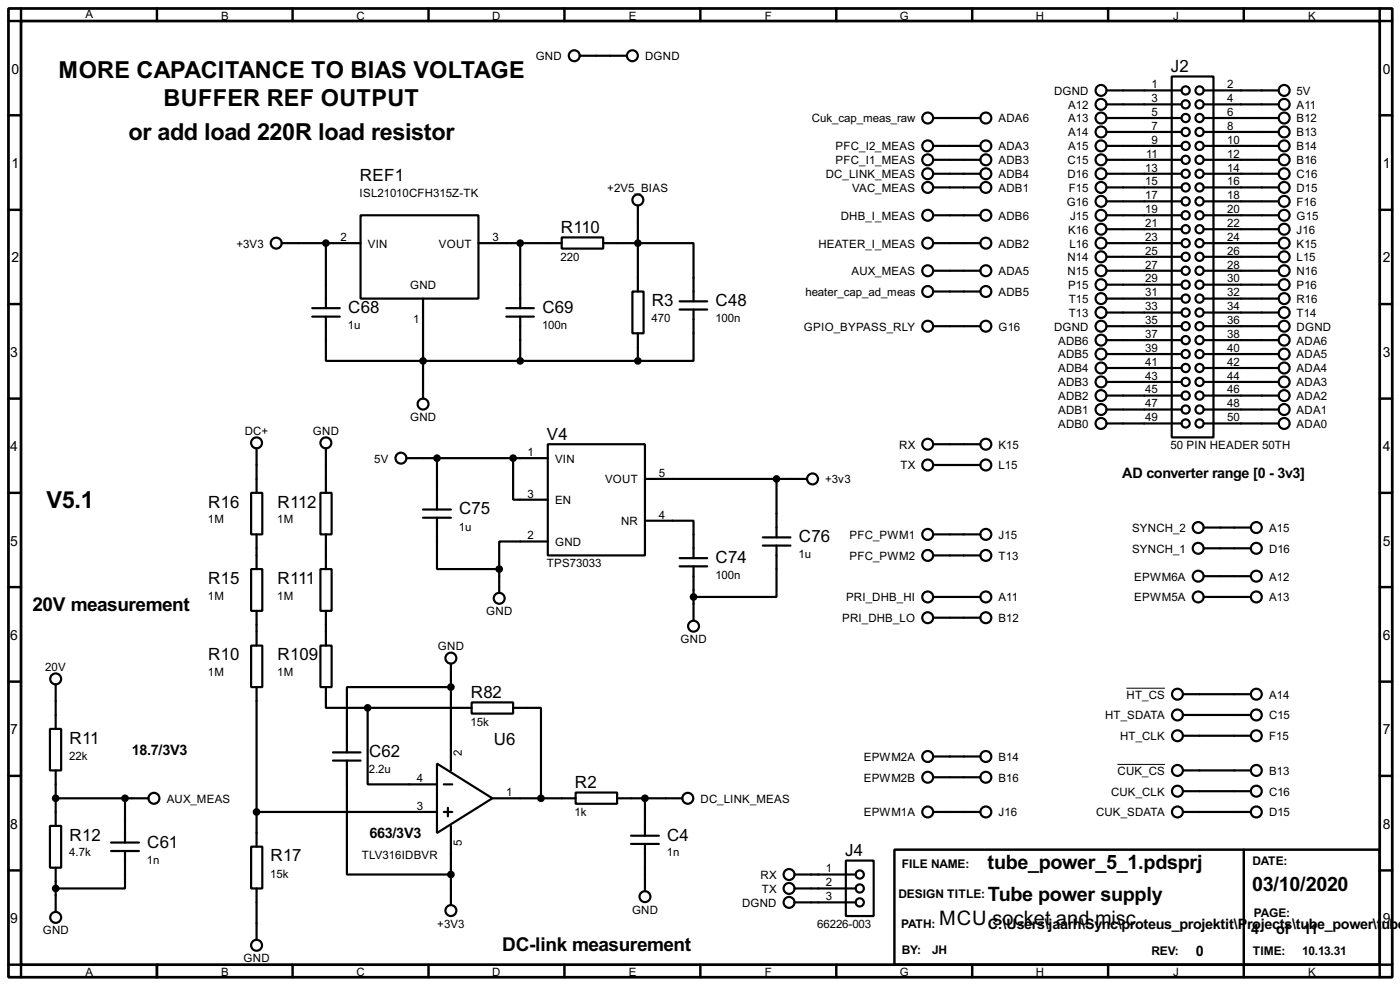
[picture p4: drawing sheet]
<svg xmlns="http://www.w3.org/2000/svg" width="256mm" height="180mm" viewBox="0 0 256 180" stroke-linecap="round" stroke-linejoin="round" font-family="sans-serif">
<path d="M1.6 1.6h253.5v177.3h-253.5zM3.9 3.9h248.9v172.7h-248.9z" fill="none" stroke="#000" stroke-width=".5"/>
<g fill="none" stroke="#000" stroke-width=".45">
<path d="M3.9 1.6v2.3h-2.3M28.8 1.6v2.3M53.6 1.6v2.3M78.5 1.6v2.3M103.4 1.6v2.3M128.3 1.6v2.3M153.2 1.6v2.3M178.1 1.6v2.3M203 1.6v2.3M227.9 1.6v2.3M252.8 1.6v2.3h2.3M1.6 21.1h2.3"/>
<path d="M1.6 38.4h2.3M252.8 21.1h2.3M252.8 38.4h2.3M1.6 55.7h2.3M252.8 55.7h2.3M1.6 73h2.3M252.8 73h2.3M1.6 90.2h2.3M252.8 90.2h2.3M1.6 107.5h2.3M252.8 107.5h2.3M1.6 124.8h2.3"/>
<path d="M252.8 124.8h2.3M1.6 142h2.3M1.6 159.3h2.3M163.9 155.5h88.9v21.1h-88.9zM227.9 155.5v23.4M252.8 142h2.3M252.8 159.3h2.3M1.6 176.6h2.3v2.3M28.8 176.6v2.3M53.6 176.6v2.3M78.5 176.6v2.3M103.4 176.6v2.3"/>
<path d="M128.3 176.6v2.3M153.2 176.6v2.3M178.1 176.6v2.3M203 176.6v2.3M255.1 176.6h-2.3v2.3"/>
</g>
<g fill="none" stroke="#000" stroke-width=".4">
<path d="M106.2 10.2h8.7M202.7 16.6h13.8M202.7 19.1h13.8M214.7 14h7.6v66.1h-7.6zM220.5 16.6h13.7M220.5 19.1h13.7M66.1 39.4h21.6v15.3h-21.6zM116.9 37.6v15.8M171 21.6h8.6M171 26.7h8.6M171 29.3h8.6M171 31.8h8.6"/>
<path d="M171 34.3h8.6M171 39.4h8.6M202.7 21.6h13.8M202.7 24.2h13.8M202.7 26.7h13.8M202.7 29.3h13.8M202.7 31.8h13.8M202.7 34.3h13.8M202.7 36.9h13.8M202.7 39.4h13.8M220.5 21.6h13.7M220.5 24.2h13.7"/>
<path d="M220.5 26.7h13.7M220.5 29.3h13.7M220.5 31.8h13.7M220.5 34.3h13.7M220.5 36.9h13.7M220.5 39.4h13.7M51.6 44.5h14.5M57.2 58h5.1M57.2 56.4h5.1M59.7 58v8.1h57.2M59.7 44.5v11.9M77.5 54.7v18.3"/>
<path d="M87.7 44.5h15.2M92.8 58h5M92.8 56.4h5M95.3 44.5v11.9M95.3 58v8.1M102.9 43.5h7.6v2h-7.6zM110.5 44.5h16.6v10.7M115.9 53.4h2v7.6h-2zM124.5 56.7h5.1M124.5 55.2h5.1M127.1 56.7v9.4h-10.2M171 44.5h8.6"/>
<path d="M171 49.6h8.6M171 59.7h8.6M171 53.4h8.6M202.7 44.5h13.8M202.7 42h13.8M202.7 47h13.8M202.7 49.6h13.8M202.7 52.1h13.8M202.7 54.7h13.8M202.7 57.2h13.8M202.7 59.7h13.8M220.5 44.5h13.7"/>
<path d="M220.5 42h13.7M220.5 47h13.7M220.5 49.6h13.7M220.5 52.1h13.7M220.5 54.7h13.7M220.5 57.2h13.7M220.5 59.7h13.7M116.9 61v5.1M202.7 62.3h13.8M202.7 64.8h13.8M202.7 67.4h13.8M202.7 69.9h13.8"/>
<path d="M202.7 72.4h13.8M202.7 75h13.8M202.7 77.5h13.8M220.5 62.3h13.7M220.5 64.8h13.7M220.5 67.4h13.7M220.5 69.9h13.7M220.5 72.4h13.7M220.5 75h13.7M220.5 77.5h13.7M46 90.2h2.1v7.6h-2.1zM47 82.1v8.1"/>
<path d="M47 97.8v6.4M58.7 90.2h2.1v7.6h-2.1zM59.7 82.1v8.1M59.7 97.8v6.4M74.5 83.9h25.9M77.5 94.8h5.1M77.5 93.3h5.1M80.1 94.8v9.4h11.4M80.1 83.9v9.4M94 83.9v7.6h6.4M100.4 81.3h17.8v20.4h-17.8zM100.4 99.1h-8.9v5.1"/>
<path d="M118.2 95.3h8.9v6.9M118.2 87.7h29.7M139.8 99.9h5M139.8 98.4h5M142.3 99.9v9.4h-15.2M142.3 87.7v10.7M171 85.1h8.6M171 81.3h8.6M171 97.8h8.6M220.5 96.6h8.7M46 118.2h2.1v7.6h-2.1zM46 104.2h2.1v7.6h-2.1z"/>
<path d="M47 111.8v6.4M58.7 118.2h2.1v7.6h-2.1zM58.7 104.2h2.1v7.6h-2.1zM59.7 111.8v6.4M91.5 104.2v4.3M124.5 103.7h5.1M124.5 102.2h5.1M127.1 103.7v9.9M171 109.3h8.6M171 113.1h8.6M171 101.7h8.6M220.5 109.3h8.7"/>
<path d="M220.5 105.5h8.7M220.5 100.4h8.7M9.2 133.4h2v7.6h-2zM10.2 125.3v8.1M47 125.8v29.2M59.7 125.8v3.8h7.7M61 137.7h5.1M61 139.2h5.1M63.6 139.2v20.9h19M67.4 129.6v14h12.7M67.4 129.6h19M80.1 139.8l10.1 6.3-10.1 6.4z"/>
<path d="M82.6 125.8h-19v11.9M82.6 121.5v19.5M86.4 128.6h7.6v2h-7.6zM94 129.6h5.1v16.5M171 138.5h8.6M216.7 127.1h12.5M216.7 130.9h12.5M216.7 134.7h12.5M9.2 151.2h2v7.6h-2zM10.2 141v10.2M10.2 158.8v8.1M10.2 146.1h17"/>
<path d="M20.4 154.2h5.1M20.4 155.8h5.1M22.9 155.8v6.8h-12.7M22.9 146.1v8.1M46 155h2.1v7.6h-2.1zM47 148.6h33.1M81.3 148.6h1.6M81.3 143.6h1.6M82.1 147.9v1.5M82.6 151.2v14.5M90.2 146.1h15.3M105.5 145.1h7.6v2h-7.6z"/>
<path d="M113.1 146.1h11.9M115.6 153h5.1M115.6 154.5h5.1M118.2 146.1v6.9M118.2 154.5v8.6M155 157.5h5.1v10.2h-5.1zM171 142.3h8.6M171 148.6h8.6M216.7 141h12.5M216.7 144.8h12.5M216.7 148.6h12.5M47 162.6v9.4"/>
<path d="M145.6 160.1h11.2M145.6 162.6h11.2M145.6 165.2h11.2"/>
<circle cx="105.2" cy="10.2" r="1"/>
<circle cx="115.8" cy="10.2" r="1"/>
<circle cx="201.7" cy="19.1" r="1"/>
<circle cx="201.7" cy="16.6" r="1"/>
<circle cx="217.2" cy="16.6" r=".75"/>
<circle cx="217.2" cy="19.1" r=".75"/>
<circle cx="219.7" cy="16.6" r=".75"/>
<circle cx="219.7" cy="19.1" r=".75"/>
<circle cx="235.2" cy="19.1" r="1"/>
<circle cx="235.2" cy="16.6" r="1"/>
<circle cx="116.8" cy="36.6" r="1"/>
<circle cx="169.9" cy="34.3" r="1"/>
<circle cx="169.9" cy="26.7" r="1"/>
<circle cx="169.9" cy="39.4" r="1"/>
<circle cx="169.9" cy="31.8" r="1"/>
<circle cx="169.9" cy="29.3" r="1"/>
<circle cx="169.9" cy="21.6" r="1"/>
<circle cx="180.6" cy="31.8" r="1"/>
<circle cx="180.6" cy="39.4" r="1"/>
<circle cx="180.6" cy="29.3" r="1"/>
<circle cx="180.6" cy="34.3" r="1"/>
<circle cx="180.6" cy="26.7" r="1"/>
<circle cx="180.6" cy="21.6" r="1"/>
<circle cx="201.7" cy="29.3" r="1"/>
<circle cx="201.7" cy="31.8" r="1"/>
<circle cx="201.7" cy="26.7" r="1"/>
<circle cx="201.7" cy="34.3" r="1"/>
<circle cx="201.7" cy="39.4" r="1"/>
<circle cx="201.7" cy="36.9" r="1"/>
<circle cx="201.7" cy="24.2" r="1"/>
<circle cx="201.7" cy="21.6" r="1"/>
<circle cx="217.2" cy="29.3" r=".75"/>
<circle cx="217.2" cy="34.3" r=".75"/>
<circle cx="217.2" cy="36.9" r=".75"/>
<circle cx="217.2" cy="39.4" r=".75"/>
<circle cx="217.2" cy="26.7" r=".75"/>
<circle cx="217.2" cy="31.8" r=".75"/>
<circle cx="217.2" cy="24.2" r=".75"/>
<circle cx="217.2" cy="21.6" r=".75"/>
<circle cx="219.7" cy="26.7" r=".75"/>
<circle cx="219.7" cy="31.8" r=".75"/>
<circle cx="219.7" cy="29.3" r=".75"/>
<circle cx="219.7" cy="34.3" r=".75"/>
<circle cx="219.7" cy="36.9" r=".75"/>
<circle cx="219.7" cy="39.4" r=".75"/>
<circle cx="219.7" cy="24.2" r=".75"/>
<circle cx="219.7" cy="21.6" r=".75"/>
<circle cx="235.2" cy="31.8" r="1"/>
<circle cx="235.2" cy="29.3" r="1"/>
<circle cx="235.2" cy="39.4" r="1"/>
<circle cx="235.2" cy="36.9" r="1"/>
<circle cx="235.2" cy="26.7" r="1"/>
<circle cx="235.2" cy="34.3" r="1"/>
<circle cx="235.2" cy="21.6" r="1"/>
<circle cx="235.2" cy="24.2" r="1"/>
<circle cx="50.6" cy="44.5" r="1"/>
<circle cx="169.9" cy="49.6" r="1"/>
<circle cx="169.9" cy="44.5" r="1"/>
<circle cx="169.9" cy="53.4" r="1"/>
<circle cx="169.9" cy="59.7" r="1"/>
<circle cx="180.6" cy="44.5" r="1"/>
<circle cx="180.6" cy="49.6" r="1"/>
<circle cx="180.6" cy="53.4" r="1"/>
<circle cx="180.6" cy="59.7" r="1"/>
<circle cx="201.7" cy="44.5" r="1"/>
<circle cx="201.7" cy="42" r="1"/>
<circle cx="201.7" cy="49.6" r="1"/>
<circle cx="201.7" cy="47" r="1"/>
<circle cx="201.7" cy="57.2" r="1"/>
<circle cx="201.7" cy="59.7" r="1"/>
<circle cx="201.7" cy="52.1" r="1"/>
<circle cx="201.7" cy="54.7" r="1"/>
<circle cx="217.2" cy="59.7" r=".75"/>
<circle cx="217.2" cy="54.7" r=".75"/>
<circle cx="217.2" cy="57.2" r=".75"/>
<circle cx="217.2" cy="52.1" r=".75"/>
<circle cx="217.2" cy="42" r=".75"/>
<circle cx="217.2" cy="49.6" r=".75"/>
<circle cx="217.2" cy="47" r=".75"/>
<circle cx="217.2" cy="44.5" r=".75"/>
<circle cx="219.7" cy="54.7" r=".75"/>
<circle cx="219.7" cy="57.2" r=".75"/>
<circle cx="219.7" cy="52.1" r=".75"/>
<circle cx="219.7" cy="59.7" r=".75"/>
<circle cx="219.7" cy="49.6" r=".75"/>
<circle cx="219.7" cy="42" r=".75"/>
<circle cx="219.7" cy="44.5" r=".75"/>
<circle cx="219.7" cy="47" r=".75"/>
<circle cx="235.2" cy="47" r="1"/>
<circle cx="235.2" cy="42" r="1"/>
<circle cx="235.2" cy="49.6" r="1"/>
<circle cx="235.2" cy="44.5" r="1"/>
<circle cx="235.2" cy="54.7" r="1"/>
<circle cx="235.2" cy="52.1" r="1"/>
<circle cx="235.2" cy="59.7" r="1"/>
<circle cx="235.2" cy="57.2" r="1"/>
<circle cx="77.5" cy="74" r="1"/>
<circle cx="201.7" cy="67.4" r="1"/>
<circle cx="201.7" cy="77.5" r="1"/>
<circle cx="201.7" cy="69.9" r="1"/>
<circle cx="201.7" cy="72.4" r="1"/>
<circle cx="201.7" cy="64.8" r="1"/>
<circle cx="201.7" cy="75" r="1"/>
<circle cx="201.7" cy="62.3" r="1"/>
<circle cx="217.2" cy="62.3" r=".75"/>
<circle cx="217.2" cy="77.5" r=".75"/>
<circle cx="217.2" cy="75" r=".75"/>
<circle cx="217.2" cy="67.4" r=".75"/>
<circle cx="217.2" cy="69.9" r=".75"/>
<circle cx="217.2" cy="72.4" r=".75"/>
<circle cx="217.2" cy="64.8" r=".75"/>
<circle cx="219.7" cy="62.3" r=".75"/>
<circle cx="219.7" cy="67.4" r=".75"/>
<circle cx="219.7" cy="69.9" r=".75"/>
<circle cx="219.7" cy="72.4" r=".75"/>
<circle cx="219.7" cy="75" r=".75"/>
<circle cx="219.7" cy="64.8" r=".75"/>
<circle cx="219.7" cy="77.5" r=".75"/>
<circle cx="235.2" cy="72.4" r="1"/>
<circle cx="235.2" cy="67.4" r="1"/>
<circle cx="235.2" cy="64.8" r="1"/>
<circle cx="235.2" cy="62.3" r="1"/>
<circle cx="235.2" cy="77.5" r="1"/>
<circle cx="235.2" cy="69.9" r="1"/>
<circle cx="235.2" cy="75" r="1"/>
<circle cx="47" cy="81.1" r="1"/>
<circle cx="59.7" cy="81.1" r="1"/>
<circle cx="73.4" cy="83.9" r="1"/>
<circle cx="148.8" cy="87.7" r="1"/>
<circle cx="169.9" cy="81.3" r="1"/>
<circle cx="169.9" cy="97.8" r="1"/>
<circle cx="169.9" cy="85.1" r="1"/>
<circle cx="180.6" cy="81.3" r="1"/>
<circle cx="180.6" cy="85.1" r="1"/>
<circle cx="180.6" cy="97.8" r="1"/>
<circle cx="219.5" cy="96.6" r="1"/>
<circle cx="230.1" cy="96.6" r="1"/>
<circle cx="91.4" cy="109.5" r="1"/>
<circle cx="127" cy="114.6" r="1"/>
<circle cx="169.9" cy="113.1" r="1"/>
<circle cx="169.9" cy="101.7" r="1"/>
<circle cx="169.9" cy="109.3" r="1"/>
<circle cx="180.6" cy="101.7" r="1"/>
<circle cx="180.6" cy="109.3" r="1"/>
<circle cx="180.6" cy="113.1" r="1"/>
<circle cx="219.5" cy="100.4" r="1"/>
<circle cx="219.5" cy="109.3" r="1"/>
<circle cx="219.5" cy="105.5" r="1"/>
<circle cx="230.1" cy="109.3" r="1"/>
<circle cx="230.1" cy="100.4" r="1"/>
<circle cx="230.1" cy="105.5" r="1"/>
<circle cx="10.2" cy="124.3" r="1"/>
<circle cx="82.6" cy="120.5" r="1"/>
<circle cx="169.9" cy="138.5" r="1"/>
<circle cx="180.6" cy="138.5" r="1"/>
<circle cx="215.7" cy="134.7" r="1"/>
<circle cx="215.7" cy="127.1" r="1"/>
<circle cx="215.7" cy="130.9" r="1"/>
<circle cx="230.1" cy="130.9" r="1"/>
<circle cx="230.1" cy="134.7" r="1"/>
<circle cx="230.1" cy="127.1" r="1"/>
<circle cx="28.2" cy="146.1" r="1"/>
<circle cx="126" cy="146.1" r="1"/>
<circle cx="169.9" cy="142.3" r="1"/>
<circle cx="169.9" cy="148.6" r="1"/>
<circle cx="180.6" cy="148.6" r="1"/>
<circle cx="180.6" cy="142.3" r="1"/>
<circle cx="215.7" cy="148.6" r="1"/>
<circle cx="215.7" cy="144.8" r="1"/>
<circle cx="215.7" cy="141" r="1"/>
<circle cx="230.1" cy="141" r="1"/>
<circle cx="230.1" cy="144.8" r="1"/>
<circle cx="230.1" cy="148.6" r="1"/>
<circle cx="10.2" cy="167.9" r="1"/>
<circle cx="47" cy="173" r="1"/>
<circle cx="82.6" cy="166.7" r="1"/>
<circle cx="118.1" cy="164.1" r="1"/>
<circle cx="144.5" cy="165.2" r="1"/>
<circle cx="144.5" cy="162.6" r="1"/>
<circle cx="144.5" cy="160.1" r="1"/>
<circle cx="157.5" cy="160.1" r=".75"/>
<circle cx="157.5" cy="165.2" r=".75"/>
<circle cx="157.5" cy="162.6" r=".75"/>
</g>
<g fill="#000" stroke="#000" stroke-width=".4">
<circle cx="59.7" cy="44.5" r=".5"/>
<circle cx="95.3" cy="44.5" r=".5"/>
<circle cx="116.8" cy="44.5" r=".5"/>
<circle cx="77.5" cy="66.1" r=".5"/>
<circle cx="95.3" cy="66.1" r=".5"/>
<circle cx="116.8" cy="66.1" r=".5"/>
<circle cx="80" cy="83.9" r=".5"/>
<circle cx="94" cy="83.9" r=".5"/>
<circle cx="142.2" cy="87.7" r=".5"/>
<circle cx="91.4" cy="104.2" r=".5"/>
<circle cx="127" cy="109.3" r=".5"/>
<circle cx="67.3" cy="129.6" r=".5"/>
<circle cx="82.6" cy="125.8" r=".5"/>
<circle cx="10.2" cy="146.1" r=".5"/>
<circle cx="22.9" cy="146.1" r=".5"/>
<circle cx="47" cy="148.6" r=".5"/>
<circle cx="99.1" cy="146.1" r=".5"/>
<circle cx="118.1" cy="146.1" r=".5"/>
<circle cx="10.2" cy="162.6" r=".5"/>
<circle cx="82.6" cy="160.1" r=".5"/>
</g>
<path d="M204.7 139.9h8.7M206.4 126h7" fill="none" stroke="#000" stroke-width=".18"/>
<g font-size="4.8">
<text x="10.7" y="14.3">MORE CAPACITANCE TO BIAS VOLTAGE</text>
<text x="30" y="19.4">BUFFER REF OUTPUT</text>
<text x="23.5" y="25.7">or add load 220R load resistor</text>
<text x="8.5" y="93">V5.1</text>
</g>
<g font-size="4.1">
<text x="180.9" y="159.1">tube_power_5_1.pdsprj</text>
<text x="181" y="164.9">Tube power supply</text>
<text x="229.4" y="163.1">03/10/2020</text>
<text x="172.1" y="169.2">MCU socket and misc</text>
</g>
<g font-size="3.9">
<text x="6" y="111.8">20V measurement</text>
<text x="92" y="174">DC-link measurement</text>
</g>
<g font-size="3.5">
<text x="214.5" y="13.2">J2</text>
<text x="65.9" y="33.2">REF1</text>
<text x="102.8" y="42.7">R110</text>
<text x="63.8" y="57.4">C68</text>
<text x="99.4" y="57.4">C69</text>
<text x="119.4" y="56.1">R3</text>
<text x="131.1" y="56.1">C48</text>
<text x="100.2" y="80.5">V4</text>
<text x="38.2" y="92.9">R16</text>
<text x="50.9" y="92.9">R112</text>
<text x="84.1" y="94.2">C75</text>
<text x="146.4" y="99.3">C76</text>
<text x="38.2" y="106.9">R15</text>
<text x="50.9" y="106.9">R111</text>
<text x="131.1" y="103.1">C74</text>
<text x="38.2" y="120.9">R10</text>
<text x="50.9" y="120.9">R109</text>
<text x="86.3" y="127.8">R82</text>
<text x="12.8" y="136.1">R11</text>
<text x="90.5" y="136.4">U6</text>
<text x="67.6" y="138.6">C62</text>
<text x="105.3" y="144.3">R2</text>
<text x="12.8" y="153.9">R12</text>
<text x="27" y="155.2">C61</text>
<text x="122.2" y="153.9">C4</text>
<text x="49.6" y="157.7">R17</text>
<text x="154.8" y="156.7">J4</text>
</g>
<g font-size="3">
<text x="205.6" y="87.4">AD converter range [0 - 3v3]</text>
<text x="24.2" y="138.2">18.7/3V3</text>
<text x="67.7" y="153.5">663/3V3</text>
<text x="180.9" y="170">C:\Users\jaarh\Sync\proteus_projektit\P</text>
<text x="228.5" y="170">rojects\tube_power\t</text>
<text x="229.2" y="171">4</text>
<text x="233.8" y="171">of</text>
<text x="238.8" y="171">11</text>
<text x="253.1" y="170">ube</text>
<text x="219.1" y="175">0</text>
</g>
<g font-size="2.9">
<text x="2.1" y="13.5">0</text>
<text x="253.4" y="13.5">0</text>
<text x="2.1" y="30.7">1</text>
<text x="253.4" y="30.7">1</text>
<text x="2.1" y="48">2</text>
<text x="253.4" y="48">2</text>
<text x="1.9" y="65.3">3</text>
<text x="253.4" y="65.3">3</text>
<text x="1.9" y="82.5">4</text>
<text x="253.4" y="82.5">4</text>
<text x="1.9" y="99.9">5</text>
<text x="253.4" y="99.9">5</text>
<text x="1.9" y="117.1">6</text>
<text x="253.4" y="117.1">6</text>
<text x="1.9" y="134.4">7</text>
<text x="253.4" y="134.4">7</text>
<text x="1.9" y="151.7">8</text>
<text x="253.4" y="151.7">8</text>
<text x="1.9" y="168.9">9</text>
<text x="253.4" y="168.9">9</text>
</g>
<g font-size="2.5">
<text x="165.2" y="158.9">FILE NAME:</text>
<text x="229.4" y="158.4">DATE:</text>
<text x="164.6" y="164.4">DESIGN TITLE:</text>
<text x="229.7" y="167.8">PAGE:</text>
<text x="165.1" y="169.8">PATH:</text>
<text x="165.2" y="174.6">BY:</text>
<text x="170.7" y="174.6">JH</text>
<text x="210.9" y="174.8">REV:</text>
<text x="229.5" y="174.8">TIME:</text>
<text x="238.6" y="174.8">10.13.31</text>
</g>
<g font-size="2.4">
<text x="15.6" y="3.4">A</text>
<text x="40.5" y="3.6">B</text>
<text x="65.3" y="3.6">C</text>
<text x="90.2" y="3.6">D</text>
<text x="115.2" y="3.6">E</text>
<text x="140.1" y="3.6">F</text>
<text x="164.8" y="3.6">G</text>
<text x="189.8" y="3.6">H</text>
<text x="214.9" y="3.6">J</text>
<text x="239.6" y="3.6">K</text>
<text x="98.1" y="11">GND</text>
<text x="118.2" y="11">DGND</text>
<text x="193.1" y="17.3">DGND</text>
<text x="211" y="16.2">1</text>
<text x="224.8" y="16.2">2</text>
<text x="237.5" y="17.3">5V</text>
<text x="148.7" y="22.4">Cuk_cap_meas_raw</text>
<text x="182.9" y="22.4">ADA6</text>
<text x="195.7" y="22.4">A13</text>
<text x="195.7" y="19.9">A12</text>
<text x="211" y="18.7">3</text>
<text x="211" y="21.2">5</text>
<text x="211" y="23.8">7</text>
<text x="224.8" y="18.7">4</text>
<text x="224.8" y="21.2">6</text>
<text x="224.8" y="23.8">8</text>
<text x="237.5" y="22.4">B12</text>
<text x="237.5" y="19.9">A11</text>
<text x="153.1" y="27.5">PFC_I2_MEAS</text>
<text x="182.9" y="27.5">ADA3</text>
<text x="195.7" y="25">A14</text>
<text x="195.7" y="27.5">A15</text>
<text x="210" y="28.9">11</text>
<text x="211" y="26.3">9</text>
<text x="224.8" y="26.3">10</text>
<text x="224.8" y="28.9">12</text>
<text x="237.5" y="25">B13</text>
<text x="237.5" y="27.5">B14</text>
<text x="111.3" y="35.1">+2V5_BIAS</text>
<text x="151.3" y="32.6">DC_LINK_MEAS</text>
<text x="153.1" y="30">PFC_I1_MEAS</text>
<text x="156.1" y="35.1">VAC_MEAS</text>
<text x="182.9" y="32.6">ADB4</text>
<text x="182.9" y="35.1">ADB1</text>
<text x="182.9" y="30">ADB3</text>
<text x="195.6" y="32.6">D16</text>
<text x="195.6" y="30">C15</text>
<text x="195.8" y="35.1">F15</text>
<text x="209.8" y="31.4">13</text>
<text x="209.8" y="33.9">15</text>
<text x="224.8" y="31.4">14</text>
<text x="224.8" y="33.9">16</text>
<text x="237.5" y="35.1">D15</text>
<text x="237.5" y="30">B16</text>
<text x="237.5" y="32.6">C16</text>
<text x="65.9" y="36.1">ISL21010CFH315Z-TK</text>
<text x="154" y="40.2">DHB_I_MEAS</text>
<text x="182.9" y="40.2">ADB6</text>
<text x="195.4" y="37.7">G16</text>
<text x="196" y="40.2">J15</text>
<text x="209.8" y="36.5">17</text>
<text x="209.8" y="39">19</text>
<text x="209.8" y="41.6">21</text>
<text x="224.8" y="36.5">18</text>
<text x="224.8" y="39">20</text>
<text x="224.8" y="41.6">22</text>
<text x="237.5" y="40.2">G15</text>
<text x="237.5" y="37.7">F16</text>
<text x="43.3" y="45.3">+3V3</text>
<text x="62.4" y="44.1">2</text>
<text x="67.4" y="45.3">VIN</text>
<text x="80.4" y="45.3">VOUT</text>
<text x="90.2" y="44.1">3</text>
<text x="102.7" y="47.7">220</text>
<text x="149.9" y="45.3">HEATER_I_MEAS</text>
<text x="182.9" y="45.3">ADB2</text>
<text x="195.6" y="47.8">N14</text>
<text x="195.7" y="42.7">K16</text>
<text x="195.9" y="45.3">L16</text>
<text x="209.8" y="44.1">23</text>
<text x="209.8" y="46.6">25</text>
<text x="224.8" y="44.1">24</text>
<text x="224.8" y="46.6">26</text>
<text x="237.5" y="47.8">L15</text>
<text x="237.5" y="45.3">K15</text>
<text x="237.5" y="42.7">J16</text>
<text x="75.1" y="52.9">GND</text>
<text x="156" y="50.4">AUX_MEAS</text>
<text x="182.9" y="50.4">ADA5</text>
<text x="195.6" y="50.4">N15</text>
<text x="195.7" y="52.9">P15</text>
<text x="209.8" y="49.2">27</text>
<text x="209.8" y="51.7">29</text>
<text x="224.8" y="49.2">28</text>
<text x="224.8" y="51.7">30</text>
<text x="237.5" y="52.9">P16</text>
<text x="237.5" y="50.4">N16</text>
<text x="75.7" y="59.2">1</text>
<text x="119.4" y="59">470</text>
<text x="131.1" y="59">100n</text>
<text x="147.6" y="54.2">heater_cap_ad_meas</text>
<text x="182.9" y="54.2">ADB5</text>
<text x="195.8" y="55.4">T15</text>
<text x="195.8" y="58">T13</text>
<text x="209.8" y="54.3">31</text>
<text x="209.8" y="56.8">33</text>
<text x="209.8" y="59.3">35</text>
<text x="224.8" y="54.3">32</text>
<text x="224.8" y="56.8">34</text>
<text x="224.8" y="59.3">36</text>
<text x="237.5" y="58">T14</text>
<text x="237.5" y="55.4">R16</text>
<text x="63.8" y="60.3">1u</text>
<text x="99.3" y="60.3">100n</text>
<text x="147.3" y="60.5">GPIO_BYPASS_RLY</text>
<text x="182.9" y="60.5">G16</text>
<text x="193.1" y="60.5">DGND</text>
<text x="193.8" y="65.6">ADB5</text>
<text x="193.8" y="63.1">ADB6</text>
<text x="209.8" y="61.9">37</text>
<text x="209.8" y="64.4">39</text>
<text x="224.8" y="61.9">38</text>
<text x="224.8" y="64.4">40</text>
<text x="237.5" y="65.6">ADA5</text>
<text x="237.5" y="63.1">ADA6</text>
<text x="237.5" y="60.5">DGND</text>
<text x="193.8" y="70.7">ADB3</text>
<text x="193.8" y="68.1">ADB4</text>
<text x="209.8" y="67">41</text>
<text x="209.8" y="69.5">43</text>
<text x="209.8" y="72">45</text>
<text x="224.8" y="67">42</text>
<text x="224.8" y="69.5">44</text>
<text x="224.8" y="72">46</text>
<text x="237.5" y="70.7">ADA3</text>
<text x="237.5" y="68.1">ADA4</text>
<text x="75.1" y="77.1">GND</text>
<text x="193.8" y="75.8">ADB1</text>
<text x="193.8" y="73.2">ADB2</text>
<text x="209.8" y="74.6">47</text>
<text x="209.8" y="77.1">49</text>
<text x="224.8" y="74.6">48</text>
<text x="224.8" y="77.1">50</text>
<text x="237.5" y="75.8">ADA1</text>
<text x="237.5" y="73.2">ADA2</text>
<text x="44.8" y="79.6">DC+</text>
<text x="57.3" y="79.6">GND</text>
<text x="96.7" y="83.5">1</text>
<text x="164.7" y="82.1">RX</text>
<text x="182.9" y="82.1">K15</text>
<text x="193.8" y="78.3">ADB0</text>
<text x="214.5" y="82.2">50 PIN HEADER 50TH</text>
<text x="237.5" y="78.3">ADA0</text>
<text x="68.6" y="84.7">5V</text>
<text x="101.7" y="84.7">VIN</text>
<text x="110.8" y="88.5">VOUT</text>
<text x="120.7" y="87.3">5</text>
<text x="151.2" y="88.5">+3v3</text>
<text x="164.9" y="85.9">TX</text>
<text x="182.9" y="85.9">L15</text>
<text x="38.1" y="95.8">1M</text>
<text x="50.8" y="95.8">1M</text>
<text x="96.7" y="91.1">3</text>
<text x="101.7" y="92.3">EN</text>
<text x="120.7" y="94.9">4</text>
<text x="84.1" y="97.1">1u</text>
<text x="96.7" y="98.7">2</text>
<text x="101.7" y="99.9">GND</text>
<text x="113.8" y="96.1">NR</text>
<text x="155.6" y="98.6">PFC_PWM1</text>
<text x="182.9" y="98.6">J15</text>
<text x="207.4" y="97.4">SYNCH_2</text>
<text x="207.4" y="101.2">SYNCH_1</text>
<text x="232.5" y="97.4">A15</text>
<text x="232.5" y="101.2">D16</text>
<text x="100.2" y="103.9">TPS73033</text>
<text x="131.1" y="106">100n</text>
<text x="146.3" y="102.2">1u</text>
<text x="155.6" y="102.5">PFC_PWM2</text>
<text x="182.9" y="102.5">T13</text>
<text x="207.8" y="106.3">EPWM6A</text>
<text x="232.5" y="106.3">A12</text>
<text x="38.1" y="109.8">1M</text>
<text x="50.8" y="109.8">1M</text>
<text x="89.1" y="112.6">GND</text>
<text x="154.3" y="113.9">PRI_DHB_LO</text>
<text x="155" y="110.1">PRI_DHB_HI</text>
<text x="182.9" y="110.1">A11</text>
<text x="182.9" y="113.9">B12</text>
<text x="207.8" y="110.1">EPWM5A</text>
<text x="232.5" y="110.1">A13</text>
<text x="80.2" y="119">GND</text>
<text x="124.7" y="117.7">GND</text>
<text x="8.3" y="122.8">20V</text>
<text x="38.1" y="123.8">1M</text>
<text x="50.8" y="123.8">1M</text>
<text x="202.4" y="131.7">HT_SDATA</text>
<text x="206.4" y="127.9">HT_CS</text>
<text x="232.5" y="127.9">A14</text>
<text x="232.5" y="131.7">C15</text>
<text x="86.2" y="132.8">15k</text>
<text x="205.2" y="135.5">HT_CLK</text>
<text x="232.5" y="135.5">F15</text>
<text x="12.7" y="139">22k</text>
<text x="67.6" y="141.6">2.2u</text>
<text x="76.4" y="143.2">4</text>
<text x="84.6" y="138.5" transform="rotate(-90 84.6 138.5)">2</text>
<text x="158.2" y="139.3">EPWM2A</text>
<text x="158.2" y="143.1">EPWM2B</text>
<text x="182.9" y="139.3">B14</text>
<text x="182.9" y="143.1">B16</text>
<text x="204.7" y="141.8">CUK_CS</text>
<text x="232.5" y="141.8">B13</text>
<text x="30.5" y="146.9">AUX_MEAS</text>
<text x="76.4" y="148.2">3</text>
<text x="92.8" y="145.7">1</text>
<text x="105.3" y="149.3">1k</text>
<text x="128.3" y="146.9">DC_LINK_MEAS</text>
<text x="158.2" y="149.4">EPWM1A</text>
<text x="182.9" y="149.4">J16</text>
<text x="200.8" y="149.4">CUK_SDATA</text>
<text x="203.5" y="145.6">CUK_CLK</text>
<text x="232.5" y="145.6">C16</text>
<text x="232.5" y="149.4">D15</text>
<text x="84.6" y="154.9" transform="rotate(-90 84.6 154.9)">5</text>
<text x="12.7" y="156.8">4.7k</text>
<text x="26.9" y="158.1">1n</text>
<text x="49.5" y="160.6">15k</text>
<text x="66.3" y="157.2">TLV316IDBVR</text>
<text x="122.2" y="156.8">1n</text>
<text x="139.3" y="160.9">RX</text>
<text x="151.3" y="159.7">1</text>
<text x="115.8" y="167.2">GND</text>
<text x="135.9" y="166">DGND</text>
<text x="139.5" y="163.4">TX</text>
<text x="151.3" y="162.2">2</text>
<text x="151.3" y="164.8">3</text>
<text x="7.8" y="171">GND</text>
<text x="80.1" y="169.8">+3V3</text>
<text x="149.7" y="169.9">66226-003</text>
<text x="15.6" y="178.7">A</text>
<text x="40.5" y="178.7">B</text>
<text x="44.6" y="176.1">GND</text>
<text x="65.3" y="178.7">C</text>
<text x="90.2" y="178.7">D</text>
<text x="115.2" y="178.7">E</text>
<text x="140.1" y="178.7">F</text>
<text x="164.8" y="178.7">G</text>
<text x="189.8" y="178.7">H</text>
<text x="214.9" y="178.7">J</text>
<text x="239.6" y="178.7">K</text>
</g>
</svg>
